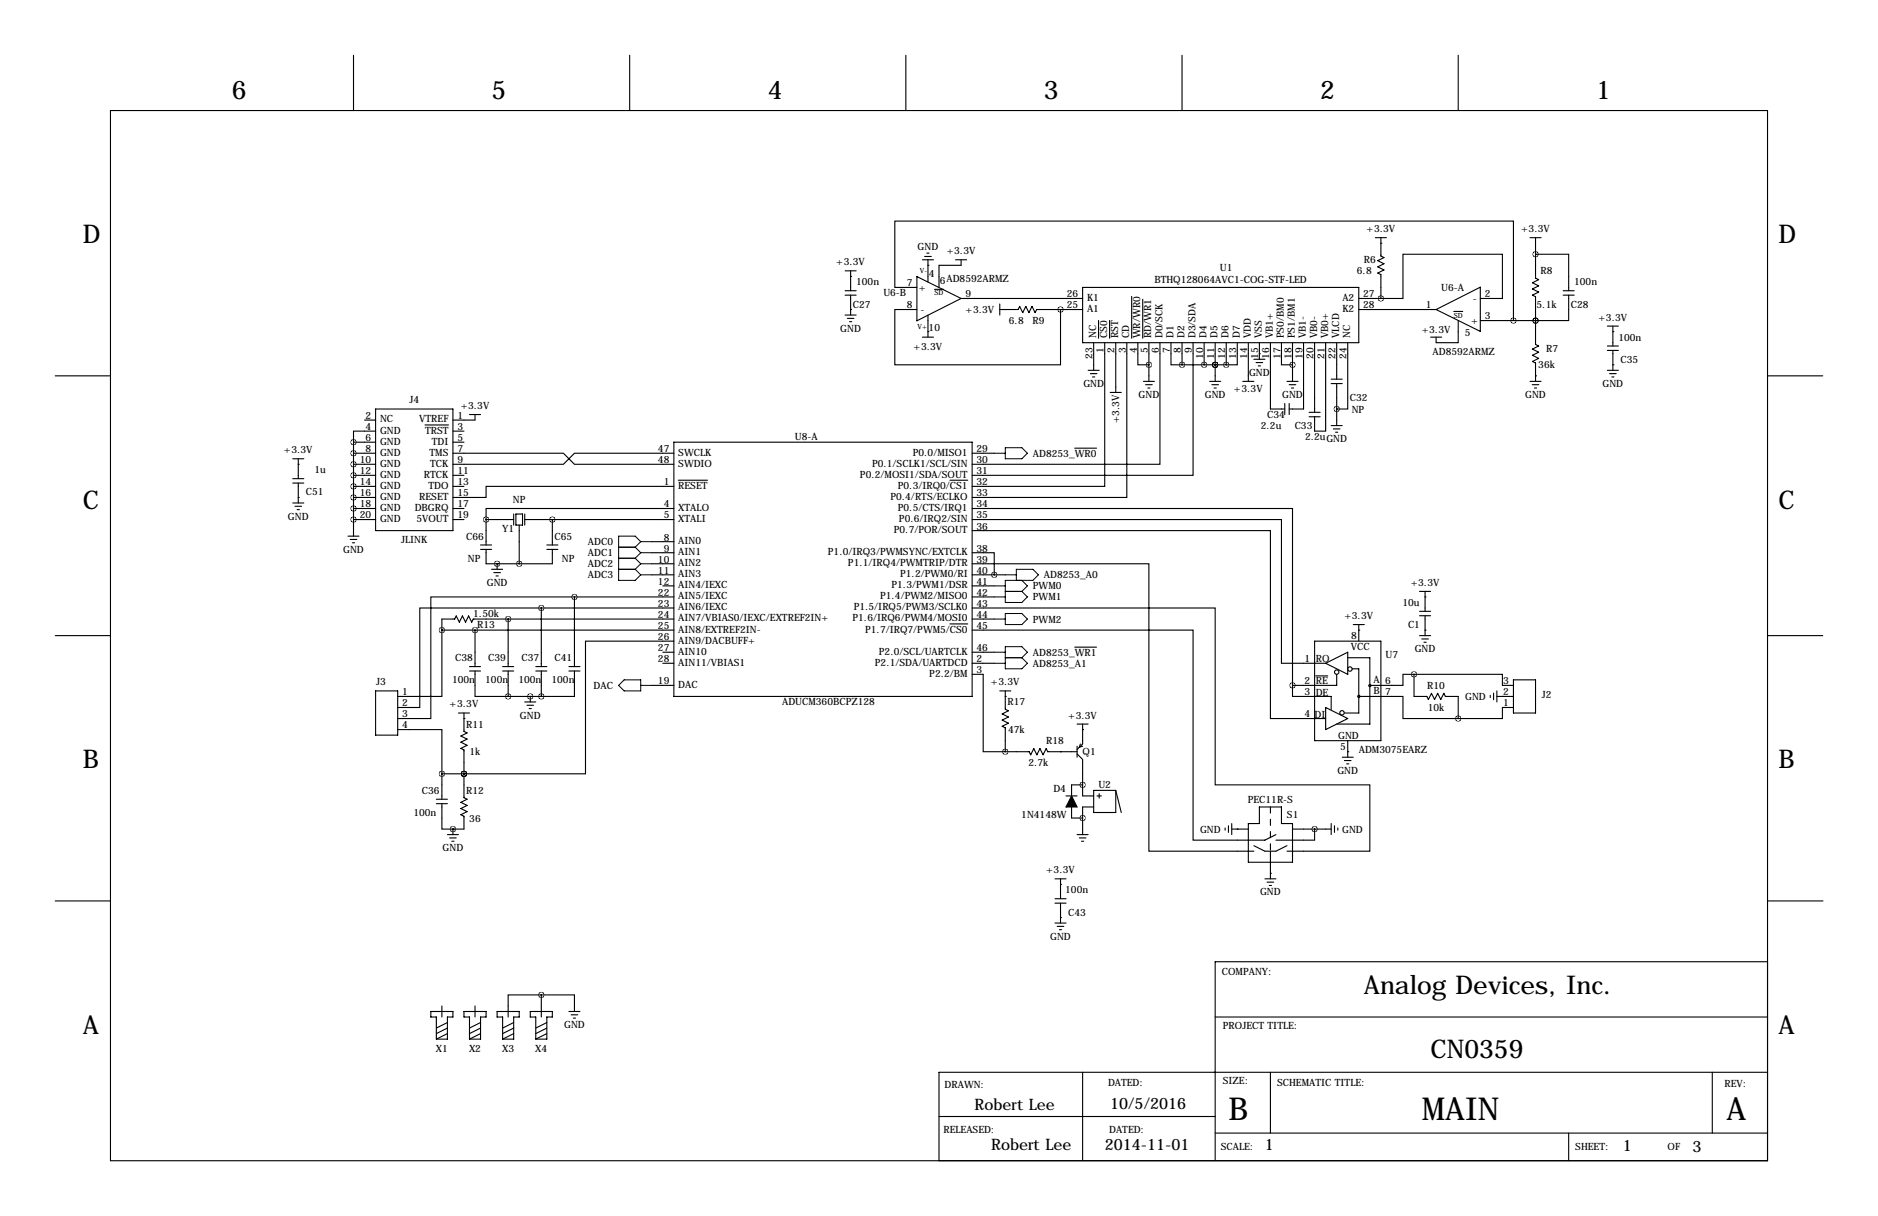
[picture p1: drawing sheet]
<svg xmlns="http://www.w3.org/2000/svg" width="432mm" height="279mm" viewBox="0 0 432 279" stroke-linecap="round" stroke-linejoin="round" font-family="sans-serif">
<g fill="none" stroke="#000" stroke-width=".25">
<path d="M81.3 12.7v12.7M144.8 12.7v12.7M208.3 12.7v12.7M271.8 12.7v12.7M335.3 12.7v12.7M25.4 25.4h381v241.3h-381zM212.1 59.7h2.5M212.6 58.9h1.5M213.1 58.2h.5M213.4 59.7v5.1M219.7 59.7h2.5M221 59.7v1.3h-5.1v5"/>
<path d="M316.2 54.6h2.6M317.5 55.9h.1M317.5 54.6v4.2l.7 .4-1.4 .7 1.4 .7-1.4 .7 1.4 .7-1.4 .7 .7 .4v5.5M351.8 54.6h2.5M353.1 58.4h7.6v8.4M353.1 54.6v9.3l.7 .4-1.5 .7 1.5 .7-1.5 .7 1.5 .7-1.5 .7 .8 .4v10.9l.7 .4-1.5 .7 1.5 .7-1.5 .7 1.5 .7-1.5 .8 .8 .3v4.2M194.3 67.8h2.5M194.3 66.8h2.5M194.3 72.4h2.5M194.3 62.2h2.5M194.8 73.2h1.5M195.3 73.9h.5"/>
<path d="M195.6 71.1h.1M195.6 63.5h.1M195.6 62.2v4.6M195.6 67.8v4.6M210.8 71.1h-5.1v12.7h38.1v-12.7M210.8 66h-5.1v-15.2h142.3v22.9M210.8 63.6l10.2 5-10.2 5.1zM212.1 77.5h2.5M213.4 76.2h.1M213.4 61h.1M213.4 72.4v5.1M214.9 66.5h2"/>
<path d="M221 68.6h27.9M229.9 71.1h4.2l.3-.7 .8 1.4 .7-1.4 .7 1.4 .7-1.4 .7 1.4 .4-.7h10.5M229.9 69.8v2.6M231.1 71.1h.1M248.9 66h63.5v12.7h-63.5zM251.5 78.7v6.4M252.6 73.6v4.1M254 78.7v33.1h-30.5M255.1 73.6v4.1M256.5 78.7v11.5M259.1 78.7v35.6h-35.6M260.2 68.1v9.6"/>
<path d="M261.6 78.7v5.1h2.6M262.7 68.8v8.9M264.2 78.7v8.9M266.7 78.7v28h-43.2M269.2 78.7v5.1h2.6M271.8 78.7v5.1M274.3 78.7v30.5h-50.8M276.9 78.7v5.1M279.4 78.7v8.9M281.9 78.7v5.1M284.5 78.7v5.1h-2.6M287 78.7v8.9"/>
<path d="M289.6 78.7v3.8M292.1 78.7v15.3h3.3M294.6 78.7v5.1h2.6M297.2 78.7v8.9M299.7 78.7v15.3h-3.3M302.3 78.7v16M304.8 78.7v20.4h-2.5v-3.3M307.3 78.7v8.4M309.9 78.7v15.3h-2.6M312.4 71.1h17.8M312.4 68.6h5.1M317.5 68.6h5.1v-10.2h22.8v10.2h-5"/>
<path d="M328.9 77.5h2.6M330.2 71.1l10.2-5.1v10.1zM334.2 71.6h2.1M335.3 73.7v5h-5.1v-1.2M340.4 73.7h12.7M353.1 73.7h.1M359.4 67.8h2.5M359.4 66.8h2.5M360.7 67.8v5.9h-7.6M369.6 79.5h2.5M369.6 74.9h2.5M370.8 76.2h.1"/>
<path d="M370.8 74.9v4.6M12.7 86.4h12.7M83.8 96.5h2.6M86.4 99.1h-5.1v2.5M86.4 94h17.7v27.9h-17.7zM97.7 97.6h5.4M104.1 99.1h2.6M107.9 95.2h2.6M109.2 95.2v1.3h-5.1M250.2 85.1h2.5M250.7 85.9h1.5M251.2 86.6h.5"/>
<path d="M255.3 90.2h2.5M262.9 87.6h2.5M263.4 88.4h1.5M263.9 89.2h.5M271.8 83.8h10.1M278.1 87.6h2.6M278.6 88.4h1.6M279.1 89.2h.6M279.4 83.8h.1M285.8 87.6h2.5M288.3 82.5h2.5M288.8 83.3h1.5"/>
<path d="M289.3 84.1h.5M289.6 81.3h.1M295.4 92.7v2.5M295.9 87.6h2.5M296.4 92.7v2.5M296.4 88.4h1.5M296.9 89.2h.5M301 95.8h2.5M301 94.7h2.5M306.1 88.1h2.5M306.1 87.1h2.5M306.1 97.8h2.5"/>
<path d="M306.6 98.6h1.5M307.1 99.3h.5M307.3 88.1v9.7M351.8 87.6h2.5M352.3 88.4h1.5M352.8 89.2h.5M353.1 86.4h.1M369.6 80.5h2.5M369.6 85.1h2.5M370.1 85.9h1.5M370.6 86.6h.5M370.8 83.8h.1"/>
<path d="M370.8 80.5v4.6M406.4 86.4h12.7M67.3 111h2.5M67.3 110h2.5M67.3 115.6h2.5M67.3 105.4h2.5M67.8 116.3h1.5M68.3 117.1h.5M68.6 114.3h.1M68.6 106.7h.1M68.6 105.4v4.6M68.6 111v4.6"/>
<path d="M81.3 101.6v21.6M81.3 101.6h5.1M81.3 111.8h5.1M81.3 119.4h5.1M81.3 116.8h5.1M81.3 104.1h5.1M81.3 106.7h5.1M81.3 109.2h5.1M81.3 114.3h5.1M104.1 104.1h25.4l2.6 2.6h22.8M104.1 101.6h2.6M104.1 111.8h2.6"/>
<path d="M104.1 119.4h2.6M104.1 116.8h2.6M104.1 109.2h2.6M111.8 119.4h6.3M111.8 119.4v5.8M118.1 118.1v2.6M118.6 118.1h1.5v2.6h-1.5zM120.6 119.4h34.3M120.6 118.1v2.6M127 119.4v5.8M154.9 116.8h-43.1v2.6M154.9 111.8h-43.1v2.5h-7.7"/>
<path d="M154.9 104.1h-22.8l-2.6 2.6h-25.4M154.9 101.6h68.6v58.4h-68.6zM156 110.3h6.7M218.4 110.3h4.1M223.5 116.8h73.7v40.7M223.5 119.4h71.1v33h10.2M223.5 104.1h5.1M247.1 103h5M80 123.2h2.5M80.5 124h1.5M81 124.7h.5M110.5 126.2h2.5"/>
<path d="M110.5 125.2h2.5M111.8 126.2v3.3h15.2v-3.3M113 130.8h2.6M113.5 131.6h1.6M114 132.3h.6M114.3 129.5h.1M114.3 129.5v1.3M119.4 120.7v8.8M124.5 139.7h-28v22.9h-5.1M124.5 139.7h30.4M124.5 139.7v13.5M125.7 126.2h2.6"/>
<path d="M125.7 125.2h2.6M132.1 137.2h-33v27.9h-7.7M132.1 137.2h22.8M132.1 137.2v16M149.9 124.5h5M149.9 127h5M149.9 129.5h5M149.9 132.1h5M152.4 134.6h2.5M223.5 121.9h68.6v43.2h12.7M223.5 127h5.1v5.1M223.5 129.5h40.7v66.1h24.1"/>
<path d="M223.5 139.7h55.9v40.6h35.6v15.3h-19.1M223.5 132.1h7.6M223.5 134.6h5.1M223.5 137.2h5.1M326.4 135.9h2.5M327.7 137.2h.1M327.7 135.9v4.6M12.7 146h12.7M86.4 158.8h5v10.1h-5zM101.6 144.8v15.2h-10.2M101.6 144.8h53.3M107.9 154.2h2.6"/>
<path d="M107.9 153.2h2.6M109.2 154.2v5.8h7.6M109.2 144.8v8.4M115.6 154.2h2.5M115.6 153.2h2.5M116.8 142.2v11M116.8 154.2v5.8M123.2 154.2h2.5M123.2 153.2h2.5M124.5 154.2v5.8M130.8 154.2h2.5M130.8 153.2h2.5"/>
<path d="M132.1 154.2v5.8h-7.6M149.9 157.5h5M152.4 152.4h2.5M152.4 149.9h2.5M154.9 147.3h-20.3v30.5h-27.9M154.9 142.2h-46.1l-.3 .8-.8-1.5-.7 1.5-.7-1.5-.7 1.5-.7-1.5-.4 .7h-2.9v2.6M218.4 143.4h4.1M223.5 144.8h50.8v48.2h16.5l2.6-1.2M223.5 154.9h2.6v17.8h5M223.5 152.4h5.1M223.5 142.2h5.1M223.5 149.9h5.1"/>
<path d="M229.9 158.8h2.5M231.1 158.8v4.2l.8 .3-1.5 .7 1.5 .7-1.5 .8 1.5 .7-1.5 .7 .7 .3v5.5M247.1 148.7h5M297.2 157.5v2.5h8.9v3.1M302.3 147.3h15.2v22.9h-15.2zM302.5 155.3h2.8M304.8 152.4l5.1-2.5v5zM307.3 154.9v2.6h-10.1M309.9 151.1h5.1v15.3h-7.7M310.9 153.7h1.5v10.1h-3.3M311.1 143.5h2.6M312.4 144.8h.1"/>
<path d="M312.4 143.5v3.8M325.1 154.9h20.3v2.6h2.6M325.1 154.9h-2.5v2.6h-7.6M325.1 154.9v5.1h3l.3 .7 .7-1.4 .7 1.4 .8-1.4 .7 1.4 .7-1.4 .3 .7h3v5.1M326.4 146h2.5M326.4 141.5h2.5M326.4 140.5h2.5M326.9 146.8h1.5M327.4 147.6h.5M327.7 144.8h.1M327.7 141.5v4.5M342.6 159.8v.5"/>
<path d="M343.4 159.3v1.5M344.2 158.8v2.5M348 156.2h5.1v7.6h-5.1zM406.4 146h12.7M91.4 167.6h10.2v10.2M101.6 177.8v5.8M101.6 177.8h5.1M105.4 163.8h2.5M106.7 177.8h.1M106.7 165.1h.1M106.7 163.8v4.2l.7 .4-1.4 .7 1.4 .7-1.4 .7 1.4 .7-1.4 .8 .7 .3v11l.7 .3-1.4 .8 1.4 .7-1.4 .7 1.4 .7-1.4 .7 .7 .4v2.9h-2.6M116.8 160h7.7"/>
<path d="M120.6 161.3h2.6M121.2 162.1h1.5M121.7 162.8h.5M121.9 160h.1M121.9 160v1.3M231.1 160h.1M231.1 172.7h5.5l.4 .7 .7-1.4 .7 1.4 .7-1.4 .7 1.4 .7-1.4 .4 .7h6.7M243.8 172.7h.1M247.6 173.2l1.3 1.3v8.4h2.6M247.6 171.4v2.6M247.6 166.4h2.6M248.4 170.9l-.2 .8 .7-.3"/>
<path d="M248.9 167.6h.1M248.9 166.4v4.5l-1.3 1.3M304.8 162.6l5.1 2.5-5.1 2.5zM308.6 174h2.5M309.1 174.8h1.5M309.6 175.5h.5M309.9 172.7h.1M309.9 170.2v3.8M312.4 160h10.2v5.1h12.7M344.2 160h3.8M345.4 160h.1M348 162.6h-2.6v2.5h-10.1"/>
<path d="M100.3 184.7h2.6M100.3 183.6h2.6M101.6 184.7v5.8h2.5M102.9 191.8h2.5M103.4 192.5h1.5M103.9 193.3h.5M104.1 190.5h.1M104.1 190.5v1.3M245.1 182.9h2.5M246.4 185.4v2.6h2.5M247.6 191.8h2.6M248.2 192.5h1.5"/>
<path d="M248.7 193.3h.5M248.9 180.3h-2.5v2.6M251.5 185.4h-2.6v6.4M251.5 181.6h5v5.1h-5zM252.2 182.9h1M252.7 182.4v1M256.5 181.6l1.3 5.1M281.7 190.2v.6M282.4 189.7v1.6M283.2 190.5h3.8M283.2 189.2v2.6M284.5 190.5h.1"/>
<path d="M288.3 194.3l2.5 1.3h2.6l2.5-1.3M289.6 185.4h5v3.8h2.6v8.9h-10.2v-8.9h2.6zM292.1 195.6v6.3M297.2 190.5h8.9M302.3 190.5v2.5h-8.9M306.1 189.2v2.6M306.8 189.7v1.6M307.6 190.2v.6M12.7 207h12.7M242.6 207.5h2.5M242.6 206.5h2.5M242.6 201.9h2.5"/>
<path d="M242.6 212.1h2.5M243.1 212.9h1.5M243.6 213.6h.5M243.8 210.8h.1M243.8 203.2h.1M243.8 201.9v4.6M243.8 207.5v4.6M290.8 201.9h2.6M291.3 202.7h1.6M291.8 203.5h.6M292.1 200.7h.1M406.5 207h12.7"/>
<path d="M99.1 232.4h5v1.3h-1.2v5.1h-2.6v-5.1h-1.2zM101.6 231.1v2.6M102.9 237.5l-2.6 1.3M102.9 236.2l-2.6 1.3M102.9 234.9l-2.6 1.3M106.7 232.4h5.1v1.3h-1.3v5.1h-2.6v-5.1h-1.2zM109.2 231.1v2.6M110.5 237.5l-2.6 1.3M110.5 236.2l-2.6 1.3M110.5 234.9l-2.6 1.3M114.3 232.4h5.1v1.3h-1.3v5.1h-2.5v-5.1h-1.3zM118.1 237.5l-2.5 1.3"/>
<path d="M118.1 236.2l-2.5 1.3M118.1 234.9l-2.5 1.3M121.9 232.4h5.1v1.3h-1.3v5.1h-2.5v-5.1h-1.3zM124.5 228.6h-7.7v5.1M124.5 228.6h7.6v3.8M124.5 228.6v5.1M125.7 237.5l-2.5 1.3M125.7 236.2l-2.5 1.3M125.7 234.9l-2.5 1.3M130.8 232.4h2.5M131.3 233.2h1.5M131.8 233.9h.5"/>
<path d="M279.4 233.7h127M406.4 221h-127v45.7M215.9 256.5h63.5M248.9 246.4v20.3M292.1 246.4v13.9M393.7 246.4v13.9M406.4 246.4h-190.5v20.3M279.4 260.3h127M360.7 260.3v6.4"/>
<circle cx="307.3" cy="154.4" r=".51"/>
<circle cx="310.4" cy="153.7" r=".51"/>
<circle cx="315" cy="157.5" r=".25"/>
<circle cx="308.6" cy="163.8" r=".51"/>
<circle cx="312.4" cy="160" r=".25"/>
</g>
<path d="M292.1 185.4v10.2" fill="none" stroke="#000" stroke-width=".25" stroke-dasharray="1.4 1.4"/>
<path d="M246.4 182.9l1.2 2.5h-2.5z" fill="#000" stroke="#000" stroke-width=".25"/>
<g fill="none" stroke="#000" stroke-width=".23">
<path d="M228.6 104.1h2.5M231.1 102.9h3.8l1.3 1.2-1.3 1.3h-3.8zM142.2 130.8h3.8M142.2 125.7h3.8M142.2 128.3h3.8M146 125.7l1.3 1.3M146 128.3l1.3 1.2M146 130.8l1.3 1.3M147.3 124.5l-1.3-1.3h-3.8v10.1h3.8l1.3-1.2M147.3 132.1h2.6M147.3 124.5h2.6M147.3 124.5l-1.3 1.2"/>
<path d="M147.3 127h2.6M147.3 127l-1.3 1.3M147.3 129.5h2.6M147.3 129.5l-1.3 1.3M228.6 134.6h2.5M228.6 137.2h2.5M231.1 135.9h3.8M231.1 132.1h2.6M233.7 133.3v-2.5h3.8l1.3 1.3-1.3 1.2h-6.4v5.1h3.8l1.3-1.2-1.3-1.3M234.9 133.3l1.3 1.3-1.3 1.3M143.5 156.2h3.8v2.6h-3.8l-1.3-1.3zM147.3 157.5h2.6"/>
<path d="M228.6 142.2h2.5M228.6 149.9h2.5M228.6 152.4h2.5M231.1 141h3.8l1.3 1.2-1.3 1.3h-3.8zM231.1 148.6h3.8l1.3 1.3-1.3 1.2 1.3 1.3-1.3 1.3h-3.8zM231.1 151.1h3.8"/>
</g>
<path d="M297.1 83.8a.05 .05 0 0 0 .1 0 .05 .05 0 0 0-.1 0zM264.1 83.8a.05 .05 0 0 0 .1 0 .05 .05 0 0 0-.1 0zM281.9 83.8a.05 .05 0 0 0 .1 0 .05 .05 0 0 0-.1 0zM276.8 83.8a.05 .05 0 0 0 .1 0 .05 .05 0 0 0-.1 0zM271.7 83.8a.05 .05 0 0 0 .1 0 .05 .05 0 0 0-.1 0zM302.2 190.5a.05 .05 0 0 0 .1 0 .05 .05 0 0 0-.1 0zM307.3 94a.05 .05 0 0 0 .1 0 .05 .05 0 0 0-.1 0zM231.1 172.7a.05 .05 0 0 0 .1 0 .05 .05 0 0 0-.1 0zM248.9 180.3a.05 .05 0 0 0 .1 0 .05 .05 0 0 0-.1 0zM111.7 119.4a.05 .05 0 0 0 .1 0 .05 .05 0 0 0-.1 0zM119.3 129.5a.05 .05 0 0 0 .1 0 .05 .05 0 0 0-.1 0zM248.9 188a.05 .05 0 0 0 .1 0 .05 .05 0 0 0-.1 0zM81.2 119.4a.05 .05 0 0 0 .1 0 .05 .05 0 0 0-.1 0zM81.2 116.8a.05 .05 0 0 0 .1 0 .05 .05 0 0 0-.1 0zM81.2 114.3a.05 .05 0 0 0 .1 0 .05 .05 0 0 0-.1 0zM81.2 111.8a.05 .05 0 0 0 .1 0 .05 .05 0 0 0-.1 0zM81.2 109.2a.05 .05 0 0 0 .1 0 .05 .05 0 0 0-.1 0zM81.2 106.7a.05 .05 0 0 0 .1 0 .05 .05 0 0 0-.1 0zM81.2 104.1a.05 .05 0 0 0 .1 0 .05 .05 0 0 0-.1 0zM81.2 101.6a.05 .05 0 0 0 .1 0 .05 .05 0 0 0-.1 0zM116.8 160a.05 .05 0 0 0 .1 0 .05 .05 0 0 0-.1 0zM121.9 160a.05 .05 0 0 0 .1 0 .05 .05 0 0 0-.1 0zM124.4 160a.05 .05 0 0 0 .1 0 .05 .05 0 0 0-.1 0zM335.2 165.1a.05 .05 0 0 0 .1 0 .05 .05 0 0 0-.1 0zM325.1 154.9a.05 .05 0 0 0 .1 0 .05 .05 0 0 0-.1 0zM124.4 228.6a.05 .05 0 0 0 .1 0 .05 .05 0 0 0-.1 0zM297.1 157.5a.05 .05 0 0 0 .1 0 .05 .05 0 0 0-.1 0zM109.2 144.8a.05 .05 0 0 0 .1 0 .05 .05 0 0 0-.1 0zM116.8 142.2a.05 .05 0 0 0 .1 0 .05 .05 0 0 0-.1 0zM106.6 177.8a.05 .05 0 0 0 .1 0 .05 .05 0 0 0-.1 0zM104.1 190.5a.05 .05 0 0 0 .1 0 .05 .05 0 0 0-.1 0zM106.6 177.8a.05 .05 0 0 0 .1 0 .05 .05 0 0 0-.1 0zM124.4 139.7a.05 .05 0 0 0 .1 0 .05 .05 0 0 0-.1 0zM132 137.2a.05 .05 0 0 0 .1 0 .05 .05 0 0 0-.1 0zM243.8 71.1a.05 .05 0 0 0 .1 0 .05 .05 0 0 0-.1 0zM353 73.7a.05 .05 0 0 0 .1 0 .05 .05 0 0 0-.1 0zM353 58.4a.05 .05 0 0 0 .1 0 .05 .05 0 0 0-.1 0zM347.9 73.7a.05 .05 0 0 0 .1 0 .05 .05 0 0 0-.1 0zM353 73.7a.05 .05 0 0 0 .1 0 .05 .05 0 0 0-.1 0z" fill="#000" stroke="#000" stroke-width="1.3"/>
<g font-size="7.3">
<text x="282.4" y="257.3">B</text>
<text x="326.9" y="257.3">MAIN</text>
<text x="397" y="257.3">A</text>
</g>
<g font-size="5.9">
<text x="53.3" y="22.9">6</text>
<text x="113" y="22.9">5</text>
<text x="176.5" y="22.9">4</text>
<text x="240" y="22.9">3</text>
<text x="303.5" y="22.9">2</text>
<text x="367" y="22.9">1</text>
<text x="19" y="55.9">D</text>
<text x="408.9" y="55.9">D</text>
<text x="19" y="116.8">C</text>
<text x="408.9" y="116.8">C</text>
<text x="19" y="176.5">B</text>
<text x="408.9" y="176.5">B</text>
<text x="313.6" y="228.4">Analog Devices, Inc.</text>
<text x="19" y="237.5">A</text>
<text x="408.9" y="237.5">A</text>
<text x="328.9" y="243.1">CN0359</text>
</g>
<g font-size="3.6">
<text x="224.1" y="255">Robert Lee</text>
<text x="255.3" y="254.8">10/5/2016</text>
<text x="227.9" y="264.2">Robert Lee</text>
<text x="254" y="264.2">2014-11-01</text>
<text x="290.8" y="264.2">1</text>
<text x="373.1" y="264.4">1</text>
<text x="389.1" y="264.7">3</text>
</g>
<g font-size="2.3">
<text x="314.2" y="53.3">+3.3V</text>
<text x="349.8" y="53.3">+3.3V</text>
<text x="211" y="57.5">GND</text>
<text x="217.7" y="58.4">+3.3V</text>
<text x="192.3" y="61">+3.3V</text>
<text x="196.8" y="65.6">100n</text>
<text x="208.5" y="65.8">7</text>
<text x="213.6" y="63.6">4</text>
<text x="216.1" y="65.4">6</text>
<text x="217.6" y="64.8">AD8592ARMZ</text>
<text x="265.4" y="65.1">BTHQ128064AVC1-COG-STF-LED</text>
<text x="280.5" y="62.2">U1</text>
<text x="312" y="63">6.8</text>
<text x="313.6" y="60.5">R6</text>
<text x="354.2" y="63">R8</text>
<text x="361.9" y="65.6">100n</text>
<text x="196.1" y="70.7">C27</text>
<text x="203.1" y="68.1">U6-B</text>
<text x="208.5" y="70.9">8</text>
<text x="211.2" y="66.8">+</text>
<text x="211.6" y="71.9">-</text>
<text x="222" y="68.3">9</text>
<text x="222" y="71.9">+3.3V</text>
<text x="245.3" y="70.9">25</text>
<text x="245.3" y="68.3">26</text>
<text x="249.9" y="71.7">A1</text>
<text x="249.9" y="69.1">K1</text>
<text x="308.6" y="69.1">A2</text>
<text x="308.6" y="71.7">K2</text>
<text x="313.4" y="68.3">27</text>
<text x="313.4" y="70.9">28</text>
<text x="327.9" y="70.9">1</text>
<text x="331.4" y="66.8">U6-A</text>
<text x="338.6" y="69.4">-</text>
<text x="341.4" y="68.3">2</text>
<text x="353.3" y="70.7">5.1k</text>
<text x="361.2" y="70.7">C28</text>
<text x="193.2" y="76.2">GND</text>
<text x="213.5" y="75.9">10</text>
<text x="232" y="74.5">6.8</text>
<text x="237.4" y="74.5">R9</text>
<text x="252" y="77.7" transform="rotate(-90 252 77.7)">NC</text>
<text x="254.6" y="77.7" transform="rotate(-90 254.6 77.7)">CS0</text>
<text x="257.1" y="77.7" transform="rotate(-90 257.1 77.7)">RST</text>
<text x="259.6" y="77.7" transform="rotate(-90 259.6 77.7)">CD</text>
<text x="262.2" y="77.7" transform="rotate(-90 262.2 77.7)">WR/WR0</text>
<text x="264.7" y="77.7" transform="rotate(-90 264.7 77.7)">RD/WR1</text>
<text x="267.3" y="77.7" transform="rotate(-90 267.3 77.7)">D0/SCK</text>
<text x="269.8" y="77.7" transform="rotate(-90 269.8 77.7)">D1</text>
<text x="272.3" y="77.7" transform="rotate(-90 272.3 77.7)">D2</text>
<text x="274.9" y="77.7" transform="rotate(-90 274.9 77.7)">D3/SDA</text>
<text x="277.4" y="77.7" transform="rotate(-90 277.4 77.7)">D4</text>
<text x="280" y="77.7" transform="rotate(-90 280 77.7)">D5</text>
<text x="282.5" y="77.7" transform="rotate(-90 282.5 77.7)">D6</text>
<text x="285" y="77.7" transform="rotate(-90 285 77.7)">D7</text>
<text x="287.6" y="77.7" transform="rotate(-90 287.6 77.7)">VDD</text>
<text x="290.1" y="77.7" transform="rotate(-90 290.1 77.7)">VSS</text>
<text x="292.7" y="77.7" transform="rotate(-90 292.7 77.7)">VB1+</text>
<text x="295.2" y="77.7" transform="rotate(-90 295.2 77.7)">PS0/BM0</text>
<text x="297.7" y="77.7" transform="rotate(-90 297.7 77.7)">PS1/BM1</text>
<text x="300.3" y="77.7" transform="rotate(-90 300.3 77.7)">VB1-</text>
<text x="302.8" y="77.7" transform="rotate(-90 302.8 77.7)">VB0-</text>
<text x="305.4" y="77.7" transform="rotate(-90 305.4 77.7)">VB0+</text>
<text x="307.9" y="77.7" transform="rotate(-90 307.9 77.7)">VLCD</text>
<text x="310.4" y="77.7" transform="rotate(-90 310.4 77.7)">NC</text>
<text x="326.9" y="76.5">+3.3V</text>
<text x="336.8" y="77.3">5</text>
<text x="338.2" y="74.5">+</text>
<text x="341.4" y="73.4">3</text>
<text x="367.5" y="73.7">+3.3V</text>
<text x="210.1" y="80.4">+3.3V</text>
<text x="251.2" y="82.4" transform="rotate(-90 251.2 82.4)">23</text>
<text x="253.7" y="81.1" transform="rotate(-90 253.7 81.1)">1</text>
<text x="256.3" y="81.1" transform="rotate(-90 256.3 81.1)">2</text>
<text x="258.8" y="81.1" transform="rotate(-90 258.8 81.1)">3</text>
<text x="261.4" y="81.1" transform="rotate(-90 261.4 81.1)">4</text>
<text x="263.9" y="81.1" transform="rotate(-90 263.9 81.1)">5</text>
<text x="266.4" y="81.1" transform="rotate(-90 266.4 81.1)">6</text>
<text x="269" y="81.1" transform="rotate(-90 269 81.1)">7</text>
<text x="271.5" y="81.1" transform="rotate(-90 271.5 81.1)">8</text>
<text x="274.1" y="81.1" transform="rotate(-90 274.1 81.1)">9</text>
<text x="276.6" y="82.4" transform="rotate(-90 276.6 82.4)">10</text>
<text x="279.1" y="82.4" transform="rotate(-90 279.1 82.4)">11</text>
<text x="281.7" y="82.4" transform="rotate(-90 281.7 82.4)">12</text>
<text x="284.2" y="82.4" transform="rotate(-90 284.2 82.4)">13</text>
<text x="286.8" y="82.4" transform="rotate(-90 286.8 82.4)">14</text>
<text x="289.3" y="82.4" transform="rotate(-90 289.3 82.4)">15</text>
<text x="291.8" y="82.4" transform="rotate(-90 291.8 82.4)">16</text>
<text x="294.4" y="82.4" transform="rotate(-90 294.4 82.4)">17</text>
<text x="296.9" y="82.4" transform="rotate(-90 296.9 82.4)">18</text>
<text x="299.5" y="82.4" transform="rotate(-90 299.5 82.4)">19</text>
<text x="302" y="82.4" transform="rotate(-90 302 82.4)">20</text>
<text x="304.5" y="82.4" transform="rotate(-90 304.5 82.4)">21</text>
<text x="307.1" y="82.4" transform="rotate(-90 307.1 82.4)">22</text>
<text x="309.6" y="82.4" transform="rotate(-90 309.6 82.4)">24</text>
<text x="329.4" y="81.6">AD8592ARMZ</text>
<text x="355.5" y="80.8">R7</text>
<text x="372.1" y="78.3">100n</text>
<text x="372.6" y="83.4">C35</text>
<text x="249.1" y="88.9">GND</text>
<text x="287.2" y="86.4">GND</text>
<text x="353.7" y="84.6">36k</text>
<text x="368.5" y="88.9">GND</text>
<text x="94.1" y="92.7">J4</text>
<text x="105.9" y="94">+3.3V</text>
<text x="261.8" y="91.4">GND</text>
<text x="277" y="91.4">GND</text>
<text x="283.7" y="90.2">+3.3V</text>
<text x="294.8" y="91.4">GND</text>
<text x="310.4" y="92.2">C32</text>
<text x="310.8" y="94.8">NP</text>
<text x="350.7" y="91.4">GND</text>
<text x="84" y="96.3">2</text>
<text x="84" y="98.8">4</text>
<text x="84" y="101.3">6</text>
<text x="87.4" y="97.1">NC</text>
<text x="87.4" y="99.6">GND</text>
<text x="96.4" y="97.1">VTREF</text>
<text x="97.7" y="99.6">TRST</text>
<text x="105.2" y="96.3">1</text>
<text x="105.2" y="98.8">3</text>
<text x="105.2" y="101.3">5</text>
<text x="182.8" y="101.1">U8-A</text>
<text x="257.3" y="97.3" transform="rotate(-90 257.3 97.3)">+3.3V</text>
<text x="289.9" y="98.6">2.2u</text>
<text x="291.3" y="96.1">C34</text>
<text x="297.7" y="98.6">C33</text>
<text x="300.1" y="101.1">2.2uGND</text>
<text x="65.3" y="104.1">+3.3V</text>
<text x="82.7" y="106.4">10</text>
<text x="84" y="103.9">8</text>
<text x="87.4" y="102.2">GND</text>
<text x="87.4" y="104.7">GND</text>
<text x="87.4" y="107.2">GND</text>
<text x="98.8" y="104.7">TMS</text>
<text x="98.9" y="107.2">TCK</text>
<text x="99.3" y="102.2">TDI</text>
<text x="105.2" y="103.9">7</text>
<text x="105.2" y="106.4">9</text>
<text x="151.3" y="103.9">47</text>
<text x="151.3" y="106.4">48</text>
<text x="156" y="104.7">SWCLK</text>
<text x="156" y="107.2">SWDIO</text>
<text x="200.5" y="107.2">P0.1/SCLK1/SCL/SIN</text>
<text x="209.9" y="104.7">P0.0/MISO1</text>
<text x="224.5" y="103.9">29</text>
<text x="224.5" y="106.4">30</text>
<text x="237.5" y="104.9">AD8253_WR0</text>
<text x="70.3" y="113.8">C51</text>
<text x="72.3" y="108.8">1u</text>
<text x="82.7" y="109">12</text>
<text x="82.7" y="111.5">14</text>
<text x="87.4" y="109.8">GND</text>
<text x="87.4" y="112.3">GND</text>
<text x="97.5" y="109.8">RTCK</text>
<text x="98.5" y="112.3">TDO</text>
<text x="105.2" y="109">11</text>
<text x="105.2" y="111.5">13</text>
<text x="152.6" y="111.5">1</text>
<text x="156" y="112.3">RESET</text>
<text x="197.7" y="109.8">P0.2/MOSI1/SDA/SOUT</text>
<text x="206.4" y="112.3">P0.3/IRQ0/CS1</text>
<text x="224.5" y="109">31</text>
<text x="224.5" y="111.5">32</text>
<text x="66.2" y="119.4">GND</text>
<text x="82.7" y="114">16</text>
<text x="82.7" y="116.6">18</text>
<text x="82.7" y="119.1">20</text>
<text x="87.4" y="114.9">GND</text>
<text x="87.4" y="117.4">GND</text>
<text x="87.4" y="119.9">GND</text>
<text x="95.3" y="117.4">DBGRQ</text>
<text x="95.7" y="119.9">5VOUT</text>
<text x="96.4" y="114.9">RESET</text>
<text x="105.2" y="114">15</text>
<text x="105.2" y="116.6">17</text>
<text x="105.2" y="119.1">19</text>
<text x="117.9" y="115.6">NP</text>
<text x="152.6" y="119.1">5</text>
<text x="152.6" y="116.6">4</text>
<text x="156" y="119.9">XTALI</text>
<text x="156" y="117.4">XTALO</text>
<text x="204.7" y="114.9">P0.4/RTS/ECLKO</text>
<text x="206.4" y="117.4">P0.5/CTS/IRQ1</text>
<text x="206.7" y="119.9">P0.6/IRQ2/SIN</text>
<text x="224.5" y="114">33</text>
<text x="224.5" y="116.6">34</text>
<text x="224.5" y="119.1">35</text>
<text x="92.2" y="124.8">JLINK</text>
<text x="107.2" y="124">C66</text>
<text x="115.5" y="122.3">Y1</text>
<text x="127.5" y="124">C65</text>
<text x="135.2" y="125.3">ADC0</text>
<text x="152.6" y="124.2">8</text>
<text x="156" y="125">AIN0</text>
<text x="205.5" y="122.5">P0.7/POR/SOUT</text>
<text x="224.5" y="121.7">36</text>
<text x="78.9" y="127">GND</text>
<text x="107.6" y="129.1">NP</text>
<text x="129.2" y="129.1">NP</text>
<text x="135.2" y="127.8">ADC1</text>
<text x="135.2" y="130.3">ADC2</text>
<text x="151.3" y="129.3">10</text>
<text x="151.3" y="131.8">11</text>
<text x="152.6" y="126.7">9</text>
<text x="156" y="127.6">AIN1</text>
<text x="156" y="130.1">AIN2</text>
<text x="190.4" y="127.6">P1.0/IRQ3/PWMSYNC/EXTCLK</text>
<text x="195" y="130.1">P1.1/IRQ4/PWMTRIP/DTR</text>
<text x="224.5" y="126.7">38</text>
<text x="224.5" y="129.3">39</text>
<text x="224.5" y="131.8">40</text>
<text x="111.9" y="134.6">GND</text>
<text x="135.2" y="132.9">ADC3</text>
<text x="151.3" y="134.4">12</text>
<text x="151.3" y="136.9">22</text>
<text x="156" y="132.6">AIN3</text>
<text x="156" y="135.2">AIN4/IEXC</text>
<text x="156" y="137.7">AIN5/IEXC</text>
<text x="202.3" y="137.7">P1.4/PWM2/MISO0</text>
<text x="205" y="135.2">P1.3/PWM1/DSR</text>
<text x="207" y="132.6">P1.2/PWM0/RI</text>
<text x="224.5" y="134.4">41</text>
<text x="224.5" y="136.9">42</text>
<text x="237.5" y="135.4">PWM0</text>
<text x="237.5" y="138">PWM1</text>
<text x="240" y="132.9">AD8253_A0</text>
<text x="324.4" y="134.6">+3.3V</text>
<text x="108.8" y="141.8">1.50k</text>
<text x="151.3" y="139.4">23</text>
<text x="151.3" y="142">24</text>
<text x="156" y="140.3">AIN6/IEXC</text>
<text x="156" y="142.8">AIN7/VBIAS0/IEXC/EXTREF2IN+</text>
<text x="196" y="142.8">P1.6/IRQ6/PWM4/MOSI0</text>
<text x="196.3" y="140.3">P1.5/IRQ5/PWM3/SCLK0</text>
<text x="224.5" y="139.4">43</text>
<text x="224.5" y="142">44</text>
<text x="237.5" y="143">PWM2</text>
<text x="309.1" y="142.2">+3.3V</text>
<text x="322.4" y="139.2">10u</text>
<text x="109.7" y="144.3">R13</text>
<text x="151.3" y="144.5">25</text>
<text x="151.3" y="147.1">26</text>
<text x="151.3" y="149.6">27</text>
<text x="156" y="145.3">AIN8/EXTREF2IN-</text>
<text x="156" y="147.9">AIN9/DACBUFF+</text>
<text x="198.9" y="145.3">P1.7/IRQ7/PWM5/CS0</text>
<text x="224.5" y="144.5">45</text>
<text x="224.5" y="149.6">46</text>
<text x="310.6" y="149.4">VCC</text>
<text x="310.6" y="146.8">8</text>
<text x="323.7" y="144.3">C1</text>
<text x="325.3" y="149.9">GND</text>
<text x="104.6" y="151.9">C38</text>
<text x="112.3" y="151.9">C39</text>
<text x="119.9" y="151.9">C37</text>
<text x="127.5" y="151.9">C41</text>
<text x="151.3" y="152.1">28</text>
<text x="156" y="150.4">AIN10</text>
<text x="156" y="153">AIN11/VBIAS1</text>
<text x="201.2" y="153">P2.1/SDA/UARTDCD</text>
<text x="202.1" y="150.4">P2.0/SCL/UARTCLK</text>
<text x="213.7" y="155.5">P2.2/BM</text>
<text x="224.5" y="152.1">2</text>
<text x="224.5" y="154.7">3</text>
<text x="237.5" y="150.7">AD8253_WR1</text>
<text x="237.5" y="153.2">AD8253_A1</text>
<text x="299.9" y="152.1">1</text>
<text x="302.5" y="152.2">RO</text>
<text x="318.6" y="151.1">U7</text>
<text x="86.5" y="157.5">J3</text>
<text x="92.5" y="159.8">1</text>
<text x="103.9" y="157">100n</text>
<text x="111.6" y="157">100n</text>
<text x="119.2" y="157">100n</text>
<text x="126.8" y="157">100n</text>
<text x="136.5" y="158.3">DAC</text>
<text x="151.3" y="157.2">19</text>
<text x="156" y="158">DAC</text>
<text x="227.8" y="157.5">+3.3V</text>
<text x="299.9" y="157.2">2</text>
<text x="299.9" y="159.8">3</text>
<text x="302.5" y="157.3">RE</text>
<text x="302.5" y="159.8">DE</text>
<text x="315.8" y="159.6">B</text>
<text x="315.8" y="157">A</text>
<text x="318.5" y="159.8">7</text>
<text x="318.5" y="157.2">6</text>
<text x="328.2" y="158.3">R10</text>
<text x="336.9" y="160.8">GND</text>
<text x="345.6" y="159.8">2</text>
<text x="345.6" y="157.2">3</text>
<text x="354.5" y="160.4">J2</text>
<text x="92.5" y="162.3">2</text>
<text x="92.5" y="164.8">3</text>
<text x="92.5" y="167.4">4</text>
<text x="103.4" y="162.6">+3.3V</text>
<text x="107.2" y="167.2">R11</text>
<text x="119.5" y="165.1">GND</text>
<text x="179.8" y="162.1">ADUCM360BCPZ128</text>
<text x="231.6" y="162.1">R17</text>
<text x="245.6" y="165.1">+3.3V</text>
<text x="299.9" y="164.8">4</text>
<text x="302.3" y="164.9">DI</text>
<text x="328.3" y="163.4">10k</text>
<text x="345.6" y="162.3">1</text>
<text x="108" y="173.5">1k</text>
<text x="231.8" y="168.4">47k</text>
<text x="240.5" y="171">R18</text>
<text x="248.9" y="173.5">Q1</text>
<text x="307.7" y="169.7">GND</text>
<text x="308.1" y="172.3">5</text>
<text x="312.4" y="173.1">ADM3075EARZ</text>
<text x="236.5" y="176.1">2.7k</text>
<text x="307.5" y="177.8">GND</text>
<text x="97" y="182.4">C36</text>
<text x="107.2" y="182.4">R12</text>
<text x="242.2" y="182">D4</text>
<text x="252.6" y="181.1">U2</text>
<text x="286.9" y="184.5">PEC11R-S</text>
<text x="95.1" y="187.5">100n</text>
<text x="107.9" y="188.8">36</text>
<text x="234.8" y="188">1N4148W</text>
<text x="275.9" y="191.3">GND</text>
<text x="295.9" y="188">S1</text>
<text x="308.6" y="191.3">GND</text>
<text x="101.8" y="195.6">GND</text>
<text x="240.5" y="200.7">+3.3V</text>
<text x="244.9" y="205.3">100n</text>
<text x="289.7" y="205.7">GND</text>
<text x="241.5" y="215.9">GND</text>
<text x="245.6" y="210.4">C43</text>
<text x="280.9" y="224">COMPANY:</text>
<text x="129.7" y="236.2">GND</text>
<text x="281.2" y="236.5">PROJECT TITLE:</text>
<text x="100.2" y="241.6">X1</text>
<text x="107.8" y="241.6">X2</text>
<text x="115.5" y="241.6">X3</text>
<text x="123.1" y="241.6">X4</text>
<text x="217.2" y="249.9">DRAWN:</text>
<text x="254.8" y="249.4">DATED:</text>
<text x="281.2" y="249.2">SIZE:</text>
<text x="293.6" y="249.4">SCHEMATIC TITLE:</text>
<text x="396.5" y="249.7">REV:</text>
<text x="216.9" y="260.3">RELEASED:</text>
<text x="255" y="260.3">DATED:</text>
<text x="280.7" y="264.2">SCALE:</text>
<text x="362.2" y="264.2">SHEET:</text>
<text x="383.4" y="264.2">OF</text>
</g>
<g font-size="1.6">
<text x="211.5" y="62.8">V-</text>
<text x="214.9" y="67.9">SD</text>
<text x="211" y="75.5">V+</text>
<text x="334.2" y="73">SD</text>
</g>
</svg>
